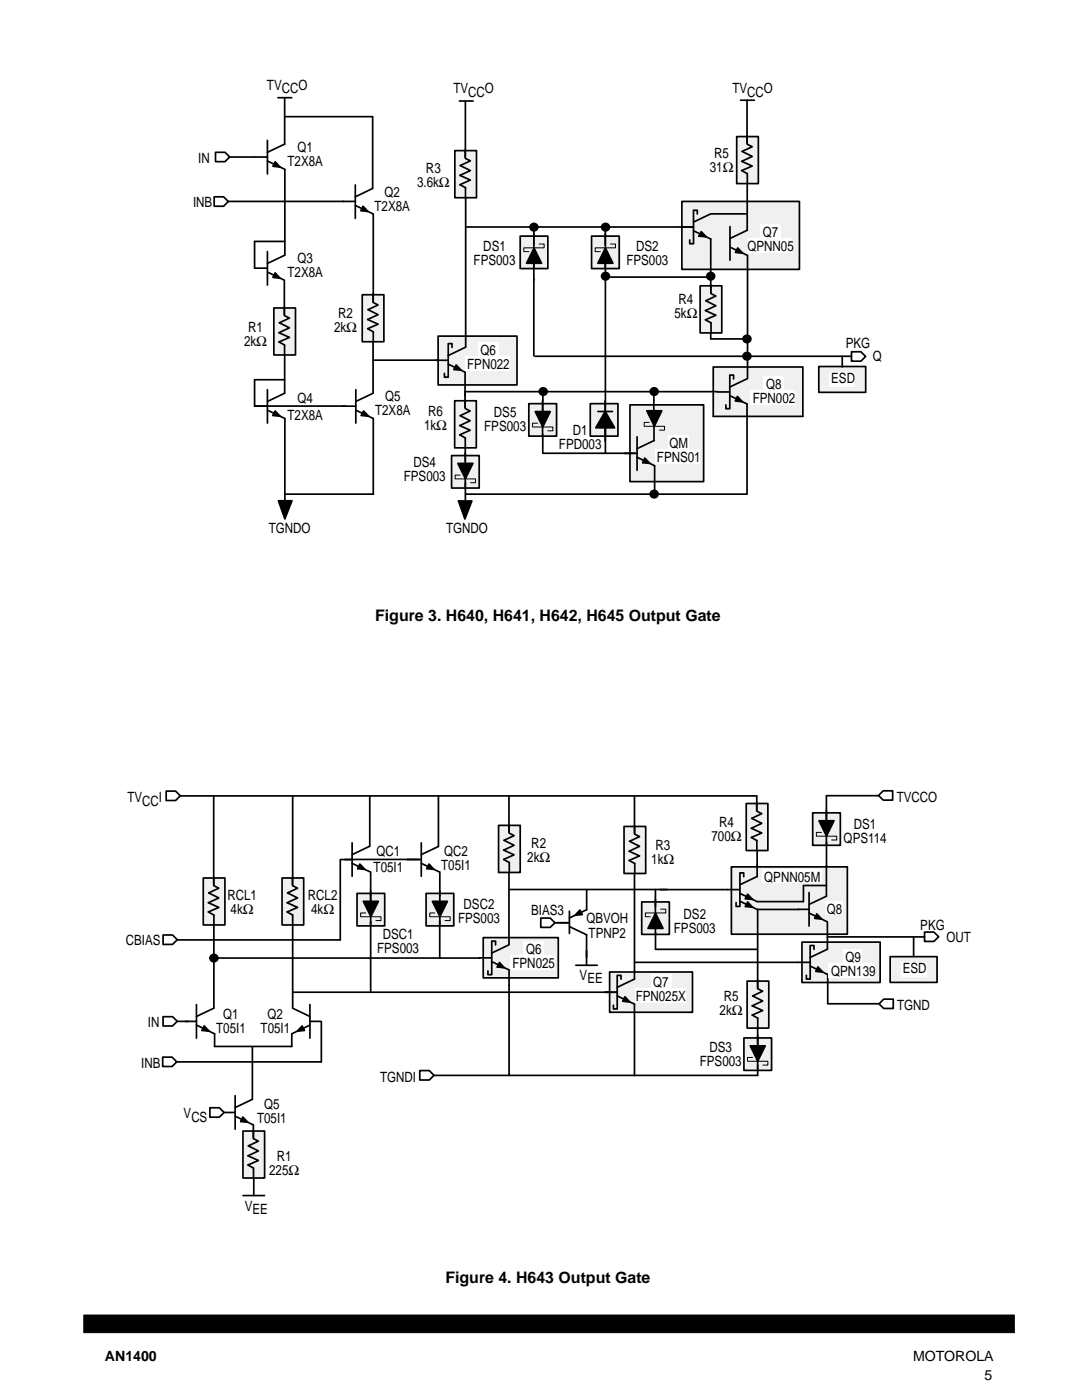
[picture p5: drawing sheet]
<svg xmlns="http://www.w3.org/2000/svg" width="216mm" height="279mm" viewBox="0 0 216 279" stroke-linecap="round" stroke-linejoin="round" font-family="sans-serif">
<path d="M16.7 262.4h185.7v3.6h-185.7z" fill-rule="evenodd" fill="#000" stroke="#000" stroke-width=".2"/>
<path d="M163.4 73.1h9.3v5.2h-9.3z" fill="#f0f0f0"/>
<path d="M163.4 73.1h9.3v5.2h-9.3z" fill="none" stroke="#000" stroke-width=".34"/>
<path d="M165.5 74.3h5.1v2.8h-5.1z" fill="#fff"/>
<path d="M145.9 173h23.2v13.4h-23.2z" fill="#f0f0f0"/>
<path d="M145.9 173h23.2v13.4h-23.2z" fill="none" stroke="#000" stroke-width=".34"/>
<path d="M152 173.5h12v2.7h-12z" fill="#fff"/>
<path d="M162.2 162.2h5.5v6.5h-5.5z" fill="#f0f0f0"/>
<path d="M162.2 162.2h5.5v6.5h-5.5zM164.9 161.7v2.3M164.9 166.1v2.5" fill="none" stroke="#000" stroke-width=".34"/>
<path d="M163.4 163.8h3l-1.5 3z" fill="#000" stroke="#000" stroke-width=".34"/>
<path d="M163.9 166.1h-1v.8h4.1v.7h-1.1" fill="none" stroke="#000" stroke-width=".2"/>
<path d="M148.4 207.1h5.6v6.5h-5.6z" fill="#f0f0f0"/>
<path d="M148.4 207.1h5.6v6.5h-5.6zM151.2 206.6v2.3M151.2 211v2.5" fill="none" stroke="#000" stroke-width=".34"/>
<path d="M149.7 208.7h3l-1.5 3.1z" fill="#000" stroke="#000" stroke-width=".34"/>
<path d="M150.2 211h-1v.8h4v.8h-1" fill="none" stroke="#000" stroke-width=".2"/>
<path d="M128 180h5.6v6.5h-5.6z" fill="#f0f0f0"/>
<path d="M128 180h5.6v6.5h-5.6zM130.8 179.4v2.8M130.8 183.8v2.5" fill="none" stroke="#000" stroke-width=".34"/>
<path d="M130.8 182.2l1.5 3.1h-3z" fill="#000" stroke="#000" stroke-width=".34"/>
<path d="M131.8 181.4h1v.8h-4v.8h1" fill="none" stroke="#000" stroke-width=".2"/>
<path d="M85 178.3h5.5v6.5h-5.5z" fill="#f0f0f0"/>
<path d="M85 178.3h5.5v6.5h-5.5zM87.8 177.7v2.4M87.8 182.1v2.5" fill="none" stroke="#000" stroke-width=".34"/>
<path d="M86.3 179.9h3l-1.5 3z" fill="#000" stroke="#000" stroke-width=".34"/>
<path d="M86.8 182.2h-1v.8h4v.7h-1" fill="none" stroke="#000" stroke-width=".2"/>
<path d="M71.2 178.3h5.6v6.5h-5.6z" fill="#f0f0f0"/>
<path d="M71.2 178.3h5.6v6.5h-5.6zM74 177.7v2.4M74 182.1v2.5" fill="none" stroke="#000" stroke-width=".34"/>
<path d="M72.5 179.9h3l-1.5 3z" fill="#000" stroke="#000" stroke-width=".34"/>
<path d="M73 182.2h-1v.8h4v.7h-1" fill="none" stroke="#000" stroke-width=".2"/>
<path d="M149.1 195.8h4.3v9.4h-4.3z" fill="#f0f0f0"/>
<path d="M149.1 195.8h4.3v9.4h-4.3zM151.2 195.8v1.5l1 .5-2 1 2 1-2.1 .9 2.1 1-2.1 .9 1.1 .6v2M151.2 195.6v1.5" fill="none" stroke="#000" stroke-width=".34"/>
<path d="M148.9 160.4h4.3v9.3h-4.3z" fill="#f0f0f0"/>
<path d="M148.9 160.4h4.3v9.3h-4.3zM151 160.4v1.5l1 .5-2 .9 2 1-2.1 1 2.1 .9-2.1 .9 1.1 .7M151 160.2v1.4M151 167.7v2.1" fill="none" stroke="#000" stroke-width=".34"/>
<path d="M124.5 164.9h4.3v9.4h-4.3z" fill="#f0f0f0"/>
<path d="M124.5 164.9h4.3v9.4h-4.3zM126.6 165v1.5l1 .5-2 .9 2 1-2.1 1 2.1 .9-2.1 .9 1.2 .6M126.6 164.7v1.5M126.7 172.3v2.1" fill="none" stroke="#000" stroke-width=".34"/>
<path d="M99.5 164.7h4.3v9.4h-4.3z" fill="#f0f0f0"/>
<path d="M99.5 164.7h4.3v9.4h-4.3zM101.6 164.8v1.5l1 .5-2 .9 2 1-2.1 1 2.1 .9-2.1 .9 1.1 .6M101.6 164.5v1.5M101.6 172.1v2.1" fill="none" stroke="#000" stroke-width=".34"/>
<path d="M48.5 225.7h4.3v9.4h-4.3z" fill="#f0f0f0"/>
<path d="M48.5 225.7h4.3v9.4h-4.3zM50.6 225.8v1.4l1 .5-2 1 2 1-2.1 1 2.1 .9-2.1 .9 1.1 .6v2.1M50.6 225.5v1.5" fill="none" stroke="#000" stroke-width=".34"/>
<path d="M56.3 175.2h4.3v9.4h-4.3z" fill="#f0f0f0"/>
<path d="M56.3 175.2h4.3v9.4h-4.3zM58.4 175v1.5M58.4 175.3v1.5l1 .5-2 .9 2 1-2.1 1 2.1 .9-2.1 .9 1.1 .6M58.4 182.6v2.1" fill="none" stroke="#000" stroke-width=".34"/>
<path d="M40.6 175.2h4.3v9.4h-4.3z" fill="#f0f0f0"/>
<path d="M40.6 175.2h4.3v9.4h-4.3zM42.6 175v1.5M42.7 175.3v1.5l1 .5-2.1 .9 2.1 1-2.1 1 2.1 .9-2.1 .9 1.1 .6M42.7 182.6v2.1" fill="none" stroke="#000" stroke-width=".34"/>
<path d="M160 188h15.6v8.1h-15.6z" fill="#f0f0f0"/>
<path d="M160 188h15.6v8.1h-15.6z" fill="none" stroke="#000" stroke-width=".34"/>
<path d="M121.6 194h16.6v8h-16.6z" fill="#f0f0f0"/>
<path d="M120.7 198h2.4M121.6 194h16.6v8h-16.6zM123.2 198.8l3.4 1.6M123.9 195.4v-.7h-.7v6.7h-.8v-.8M124.7 198.9l1 1.1-1.4-.2zM126.6 195.4l-3.4 1.6" fill="none" stroke="#000" stroke-width=".34"/>
<path d="M124.7 198.9l1 1.1-1.4-.2z" fill="#000"/>
<path d="M96.4 187.1h15v8.1h-15z" fill="#f0f0f0"/>
<path d="M84.1 168.2v6.7M84.1 172.3l3.6 1.7M85.6 172.4l1 1.1-1.4-.1zM87.5 168.9l-3.4 1.7M95.7 191.2h2.4M96.4 187.1h15v8.1h-15zM98.1 191.9l3.5 1.7M98.9 188.6v-.8h-.8v6.7h-.7v-.7M99.7 192.1l.9 1-1.4-.1zM101.6 188.6l-3.5 1.6M32.5 211h1.8l1 .9-1 .9h-1.8zM32.5 202.9h1.9l1 .9-1 1h-1.9z" fill="none" stroke="#000" stroke-width=".34"/>
<path d="M85.6 172.4l1 1.1-1.4-.1zM99.7 192.1l.9 1-1.4-.1z" fill="#000"/>
<path d="M136.1 40.2h23.4v13.6h-23.4z" fill="#f0f0f0"/>
<path d="M136.1 40.2h23.4v13.6h-23.4z" fill="none" stroke="#000" stroke-width=".34"/>
<path d="M125.7 80.8h14.7v15.3h-14.7z" fill="#f0f0f0"/>
<path d="M135.9 45.3h2.5M138.4 46.1l3.4 1.6M139.1 42.7v-.7h-.7v6.6h-.8v-.7M139.5 47.1l.4-.9 1 1.1-1.4-.2M141.8 42.7l-3.4 1.6M55.6 99.9l1.2 3.7 1.5-3.7h-2.7M91.5 100h2.7l-1.4 3.6zM125.7 80.8h14.7v15.3h-14.7z" fill="none" stroke="#000" stroke-width=".34"/>
<path d="M139.9 46.2l1 1.1-1.4-.2zM55.6 99.9h2.7l-1.5 3.7zM91.5 100h2.7l-1.4 3.6z" fill="#000"/>
<path d="M147 27.3h4.3v9.3h-4.3z" fill="#f0f0f0"/>
<path d="M147 27.3h4.3v9.3h-4.3zM149.1 27.3v1.5l1 .5-2 .9 2 1-2.1 1 2.1 .9-2.1 .9 1.1 .7M149.1 27.1v1.4M149.1 34.6v2.1" fill="none" stroke="#000" stroke-width=".34"/>
<path d="M139.7 57h4.3v9.4h-4.3z" fill="#f0f0f0"/>
<path d="M139.7 57h4.3v9.4h-4.3zM141.8 57.1v1.5l1 .5-2 .9 2 1-2 1 2 .9-2 .9 1.1 .6M141.8 56.9v1.4M141.9 64.4v2.1" fill="none" stroke="#000" stroke-width=".34"/>
<path d="M129.1 82h3l-1.5 3z" fill="#000" stroke="#000" stroke-width=".34"/>
<path d="M129.5 84.3h-1v.8h4.1v.7h-1" fill="none" stroke="#000" stroke-width=".2"/>
<path d="M117.8 80.6h5.5v6.4h-5.5z" fill="#f0f0f0"/>
<path d="M117.8 80.6h5.5v6.4h-5.5zM120.7 80v2.3M120.8 84.4v2.5" fill="none" stroke="#000" stroke-width=".34"/>
<path d="M105.5 80.6h5.6v6.4h-5.6z" fill="#f0f0f0"/>
<path d="M105.5 80.6h5.6v6.4h-5.6zM108.3 80v2.3M108.3 84.4v2.5" fill="none" stroke="#000" stroke-width=".34"/>
<path d="M106.8 82.1h3l-1.5 3.1z" fill="#000" stroke="#000" stroke-width=".34"/>
<path d="M107.3 84.5h-1v.7h4v.8h-1" fill="none" stroke="#000" stroke-width=".2"/>
<path d="M90.1 90.9h5.5v6.5h-5.5z" fill="#f0f0f0"/>
<path d="M90.1 90.9h5.5v6.5h-5.5zM92.8 90.4v2.3M92.8 94.8v2.5" fill="none" stroke="#000" stroke-width=".34"/>
<path d="M91.4 92.5h3l-1.5 3z" fill="#000" stroke="#000" stroke-width=".34"/>
<path d="M91.8 94.8h-1v.8h4.1v.7h-1" fill="none" stroke="#000" stroke-width=".2"/>
<path d="M118 47.1h5.6v6.5h-5.6z" fill="#f0f0f0"/>
<path d="M118 47.1h5.6v6.5h-5.6zM120.8 46.6v2.3M120.8 51v2.5" fill="none" stroke="#000" stroke-width=".34"/>
<path d="M120.8 49.5l1.5 3h-3z" fill="#000" stroke="#000" stroke-width=".34"/>
<path d="M121.8 48.7h1v.8h-4v.7h1" fill="none" stroke="#000" stroke-width=".2"/>
<path d="M103.8 47.1h5.5v6.5h-5.5z" fill="#f0f0f0"/>
<path d="M103.8 47.1h5.5v6.5h-5.5zM106.5 46.6v2.3M106.5 51v2.5" fill="none" stroke="#000" stroke-width=".34"/>
<path d="M106.6 49.5l1.5 3h-3z" fill="#000" stroke="#000" stroke-width=".34"/>
<path d="M107.6 48.7h1v.8h-4.1v.7h1" fill="none" stroke="#000" stroke-width=".2"/>
<path d="M90.8 30.1h4.3v9.4h-4.3z" fill="#f0f0f0"/>
<path d="M90.8 30.1h4.3v9.4h-4.3zM92.8 30.1v1.5l1.1 .5-2.1 .9 2.1 1-2.1 1 2.1 .9-2.1 1 1.1 .6v2M92.8 29.9v1.5" fill="none" stroke="#000" stroke-width=".34"/>
<path d="M90.7 80h4.3v9.4h-4.3z" fill="#f0f0f0"/>
<path d="M90.7 80h4.3v9.4h-4.3zM92.8 79.8v1.5M92.8 80v1.5l1 .5-2 1 2 1-2.1 .9 2.1 1-2.1 .9 1.1 .6M92.8 87.4v2" fill="none" stroke="#000" stroke-width=".34"/>
<path d="M72.3 58.8h4.3v9.4h-4.3z" fill="#f0f0f0"/>
<path d="M72.3 58.8h4.3v9.4h-4.3zM74.4 58.9v1.5l1 .5-2 .9 2 1-2 1 2 .9-2 .9 1.1 .6v2.1M74.5 58.6v1.5M92.8 78.2v1.5" fill="none" stroke="#000" stroke-width=".34"/>
<path d="M87.4 67.1h15.8v9.7h-15.8z" fill="#f0f0f0"/>
<path d="M87.4 67.1h15.8v9.7h-15.8z" fill="none" stroke="#000" stroke-width=".34"/>
<path d="M142.3 73.2h17.9v9.9h-17.9z" fill="#f0f0f0"/>
<g fill="none" stroke="#000" stroke-width=".34">
<path d="M55.5 19.5h2.7M56.8 19.6v9.2l-3.4 1.6M42.7 39.3h1.9l1 .9-1 1h-1.9zM43 30.4h1.9l.9 .9-.9 1h-1.9zM45.9 31.3h7.5M53.4 28v6.7M53.4 32.1l3.4 1.7M54.9 32.3l1 1-1.4-.1zM56.8 23.3h17.6M56.8 33.9v17l-3.4 1.7M70.9 36.9v6.7M74.3 37.6l-3.4 1.7"/>
<path d="M74.4 23.4v14.2M91.7 20.2h2.7M92.9 20.2v9.7M92.9 39.6v29.7M147.8 20h2.7M149.1 20v7.1M149.1 36.7v9.2l-3.4 1.7M45.6 40.2h25.3M50.8 53.5h2.6M53.4 50.2v6.7M53.4 54.3l3.3 1.6M54.9 54.5l1 1-1.4-.1z"/>
<path d="M56.8 48.2h-6v5.2M70.9 41l3.5 1.7M72.4 41.2l1 1-1.4-.1zM74.5 42.7v15.9M92.9 45.3h42.4M106.5 45.5v4.2M106.5 51.8v19.2M120.8 55.3h21M120.8 45.3v4.1M120.8 51.4v30.5M135.4 45.3h3M141.8 47.7v9.4"/>
<path d="M141.8 42.7h7.3M145.7 45.2v6.7M145.7 49.3l3.5 1.7M147.2 49.5l1 1-1.4-.1zM149.2 51v24.5M56.8 75.8h-6v5.2M74.4 71.9h12.9M74.4 68.3v10.2M92.8 78.2h50.4M106.8 71.1h63.1M108.3 78.2v3.9M130.5 78.2v4"/>
<path d="M141.8 66.5v1.1h7.4M168.1 71.1v2.1M51 81h17.9M56.8 98.6h17.7M56.8 83.5v16.5M74.5 83.5v15.1M92.8 89.3v2.7M92.9 96.3v3.7M92.9 98.6h56.2M108.3 86.7v3.7M108.3 90.5h18.5M119.3 82.1h2.9"/>
<path d="M120.8 85.4v2.6M120.8 84.1v6.4M130.5 84.3v3.6M130.6 93v5.6M142.3 83.1v-9.9h17.9v9.9M149.1 80.6v17.9"/>
<circle cx="106.5" cy="45.3" r=".23"/>
<circle cx="120.8" cy="55.6" r=".23"/>
<circle cx="120.8" cy="45.3" r=".23"/>
<circle cx="141.8" cy="55.5" r=".23"/>
<circle cx="108.3" cy="78.2" r=".23"/>
<circle cx="130.5" cy="78.2" r=".23"/>
<circle cx="149.1" cy="67.7" r=".23"/>
<circle cx="149.1" cy="71.1" r=".24"/>
<circle cx="130.5" cy="98.6" r=".23"/>
</g>
<path d="M120.8 82.1l1.8 3.3h-3.7z" fill="#000" stroke="#000" stroke-width=".34"/>
<path d="M54.9 32.3l1 1-1.4-.1zM54.9 54.5l1 1-1.4-.1zM72.4 41.2l1 1-1.4-.1zM147.2 49.5l1 1-1.4-.1z" fill="#000"/>
<path d="M54.6 61.5h4.4v9.3h-4.4z" fill="#f0f0f0"/>
<g fill="none" stroke="#000" stroke-width=".34">
<path d="M56.7 56v6.7M53.4 77.8v6.6M54.6 61.5h4.4v9.3h-4.4zM56.7 61.5v1.5l1.1 .5-2.1 .9 2.1 1-2.1 1 2.1 .9-2.1 .9 1.1 .7v2M56.8 70.9v7.6l-3.4 1.6M71 77.8v6.6M74.4 78.5l-3.4 1.6M87 71.9h2.4M90.2 69.3v-.7h-.8v6.7h-.7v-.8M91 72.8l1 1.1-1.4-.2zM92.9 69.3l-3.5 1.7M143.2 78.2h2.4"/>
<path d="M145.6 79l3.5 1.6M146.4 75.6v-.7h-.8v6.7h-.8v-.8M147.1 79.1l1 1.1-1.4-.2zM149.1 75.6l-3.5 1.6M169.9 70.2h1.9l.9 .9-.9 1h-1.9zM50.8 81.1h2.6M53.4 81.9l3.4 1.6M54.9 82l1 1.1-1.4-.2zM68.4 81.1h2.6M71 81.9l3.5 1.6M72.1 82.9l.4-.9 1 1.1-1.4-.2M124.6 90.5h2.5"/>
<path d="M127.1 87.2v6.7M127.1 91.3l3.5 1.6M128.7 91.4l1 1.1-1.5-.2zM130.6 87.9l-3.5 1.6M142.3 83.1h17.9M33.2 157.9h1.8l1 .9-1 1h-1.8zM35.8 158.8h115.2M42.6 158.9v16.1M58.4 158.9v16.1M73.8 158.9v10M87.5 158.8v10.1M101.6 158.9v5.6"/>
<path d="M126.6 158.9v5.8M151 158.9v1.3M175.2 158.8h-10.3v5.7M175.3 158.8l.9-1h1.9v1.9h-1.9zM67.9 171.6v16h-32.5M68 171.5h2.9M70.3 168.2v6.7M70.3 172.3l3.6 1.7M71 171.5h12.6M71.8 172.4l1 1.1-1.4-.1zM73.7 168.9l-3.4 1.7M74 174v6.4"/>
<path d="M81.2 171.5h2.9M87.8 174v4.8M101.6 177.5h46M101.6 174.2v14.3M117.1 177.5v4.1l-3.5 1.6M126.6 174.4v21M130.8 177.5v3.4M147.6 178.3l3.5 1.6h9.2M147.6 179.9l3.5 1.6M148.4 175v-.8h-.8v6.7h-.7v-.8M148.7 179.3l.5-.8 1 1-1.5-.1M160.3 176.7h4.6"/>
<path d="M160.3 176.8v3.1M164.9 168v10.9M32.5 186.6h1.9l1 .9-1 1h-1.9zM42.7 184.7v16.5M42.8 191.2h53M58.4 198h64.8M58.4 184.7v16.5l3.4 1.7M74 183.9v14.1M87.7 183.8v7.4M101.6 193.6v21M107.9 183.2h1.9l.9 1-.9 .9h-1.9zM110.7 184.2h2.9"/>
<path d="M113.6 181.8v4.5M113.6 184.9l3.5 1.7M114.9 192.6h4.3M116.2 182.5l-.5-.9-1 1.1 1.5-.2M117 186.6v6M126.6 192.1h32.6M130.8 186.1v3.4h20.3M148.7 180.9l.5-.9 1 1.1-1.5-.2M159.4 181.5h-8.2v14.1M165.1 187h19.4M165.1 184.1v5.3M165.2 194.5v5.8"/>
<path d="M176.3 199.4h1.9v1.9h-1.9l-.9-1zM182.3 187v3.7M184.5 186h1.9l.9 .9-.9 1h-1.9zM35.4 203.8h3.8M39.2 204.6l3.6 1.7v2.5h15.4v-2.5l3.6-1.7M39.2 200.5v6.7M40.7 204.7l1 1.1-1.4-.2zM42.6 201.2l-3.4 1.7M46.9 218.7v6.7M50.4 208.9v10.5l-3.5 1.6M60.7 205.6l-.4-.9-1 1.1 1.4-.2M61.8 203.8h2.2"/>
<path d="M61.8 200.5v6.7M64.1 203.9v8h-28.9M126.6 200.4v14.2M151.2 205.2v3.9M151.2 212.5v2.1h-64.6M165.2 200.3h10.1M41.9 221.1h1.9l.9 .9-.9 1h-1.9zM44.7 222h2.2M46.9 222.8l3.6 1.7M48.5 222.9l1 1.1-1.5-.2zM48.5 238.6h4.3M50.6 224.5v1.3"/>
<path d="M50.6 235.2v3.4"/>
<circle cx="42.6" cy="191.2" r=".18"/>
</g>
<path d="M91 72.8l1 1.1-1.4-.2zM54.9 82l1 1.1-1.4-.2zM72.5 82l1 1.1-1.4-.2zM128.7 91.4l1 1.1-1.5-.2zM147.1 79.1l1 1.1-1.4-.2zM71.8 172.4l1 1.1-1.4-.1zM149.2 178.5l1 1-1.5-.1zM115.7 181.6l.5 .9-1.5 .2zM149.2 180l1 1.1-1.5-.2zM40.7 204.7l1 1.1-1.4-.2zM60.3 204.7l.4 .9-1.4 .2zM48.5 222.9l1 1.1-1.5-.2z" fill="#000"/>
<g fill="#000" stroke="#000" stroke-width=".34">
<circle cx="106.5" cy="45.3" r=".76"/>
<circle cx="120.8" cy="45.3" r=".76"/>
<circle cx="120.8" cy="55.1" r=".76"/>
<circle cx="141.8" cy="55.1" r=".76"/>
<circle cx="108.4" cy="78.2" r=".76"/>
<circle cx="130.5" cy="78.2" r=".76"/>
<circle cx="149" cy="67.7" r=".76"/>
<circle cx="149" cy="71.1" r=".76"/>
<circle cx="130.5" cy="98.6" r=".76"/>
<circle cx="42.7" cy="191.2" r=".76"/>
</g>
<g fill="#fff">
<path d="M95.4 68.3h4v2.8h-4z"/>
<path d="M92.8 71.1h8.8v2.8h-8.8z"/>
</g>
<path d="M89.4 72.7l3.4 1.6M92.8 74.3v4.8" fill="none" stroke="#000" stroke-width=".34"/>
<g fill="#fff">
<path d="M133.3 87h4.1v2.8h-4.1z"/>
<path d="M130.7 89.8h8.9v2.8h-8.9z"/>
<path d="M152.3 75.1h4.1v2.8h-4.1z"/>
<path d="M149.7 77.9h8.9v2.8h-8.9z"/>
<path d="M151.6 44.8h4.1v2.8h-4.1z"/>
<path d="M149 47.6h8.9v2.9h-8.9z"/>
</g>
<path d="M83.8 213.7h1.9l.9 .9-.9 .9h-1.9z" fill="none" stroke="#000" stroke-width=".34"/>
<g fill="#fff">
<path d="M104.4 187.8h4v2.8h-4z"/>
<path d="M101.8 190.6h8.8v2.9h-8.8z"/>
<path d="M129.9 194.4h4.1v2.8h-4.1z"/>
<path d="M126.8 197.2h10v2.8h-10z"/>
<path d="M164.6 179.9h3.5v2.7h-3.5z"/>
<path d="M168.3 189.4h3.8v2.8h-3.8z"/>
<path d="M165.3 192.2h9.1v2.8h-9.1z"/>
</g>
<path d="M151.1 169.8v5.2l-3.5 1.6M161.4 178.1v6.7M164.9 178.9l-3.5 1.6M159.2 192.1h2.4M159.2 181.5h2.2M161.4 182.2l3.7 1.8M161.7 192.8l3.4 1.7M162.4 189.5v-.8h-.7v6.7h-.8v-.8M163 182.4l1 1-1.4-.1zM163.2 193l1 1-1.4-.1zM165.1 189.4l-3.4 1.7" fill="none" stroke="#000" stroke-width=".34"/>
<path d="M163 182.4l1 1-1.4-.1zM163.2 193l1 1-1.4-.1z" fill="#000"/>
<path d="M162.9 87.4h8.8v2.9h-8.8z" fill="#fff"/>
<path d="M177.6 190.9h9.4v5.2h-9.4z" fill="#f0f0f0"/>
<path d="M177.6 190.9h9.4v5.2h-9.4z" fill="none" stroke="#000" stroke-width=".34"/>
<path d="M179.8 192.1h5v2.8h-5z" fill="#fff"/>
<g font-size="3.2">
<text x="74.9" y="123.9">Figure 3. H640, H641, H642, H645 Output Gate</text>
<text x="88.9" y="256.1">Figure 4. H643 Output Gate</text>
</g>
<g font-size="2.8">
<text x="53.3" y="17.9">TVCCO</text>
<text x="90.5" y="18.6">TVCCO</text>
<text x="146.2" y="18.6">TVCCO</text>
<text x="39.6" y="32.5">IN</text>
<text x="57.4" y="33.2">T2X8A</text>
<text x="59.4" y="30.4">Q1</text>
<text x="85" y="34.6">R3</text>
<text x="141.6" y="34.4">31Ω</text>
<text x="142.5" y="31.6">R5</text>
<text x="38.5" y="41.3">INB</text>
<text x="76.7" y="39.2">Q2</text>
<text x="83.2" y="37.4">3.6kΩ</text>
<text x="74.7" y="42">T2X8A</text>
<text x="152.2" y="47.3">Q7</text>
<text x="59.4" y="52.6">Q3</text>
<text x="94.5" y="52.9">FPS003</text>
<text x="96.4" y="50.1">DS1</text>
<text x="125" y="52.9">FPS003</text>
<text x="126.9" y="50.1">DS2</text>
<text x="149.1" y="50.1">QPNN05</text>
<text x="57.4" y="55.4">T2X8A</text>
<text x="67.5" y="63.5">R2</text>
<text x="134.6" y="63.6">5kΩ</text>
<text x="135.4" y="60.8">R4</text>
<text x="48.7" y="69.1">2kΩ</text>
<text x="49.5" y="66.3">R1</text>
<text x="66.7" y="66.3">2kΩ</text>
<text x="95.9" y="70.8">Q6</text>
<text x="168.8" y="69.5">PKG</text>
<text x="93.2" y="73.6">FPN022</text>
<text x="152.9" y="77.6">Q8</text>
<text x="165.9" y="76.5">ESD</text>
<text x="174.1" y="72.1">Q</text>
<text x="57.4" y="83.7">T2X8A</text>
<text x="59.4" y="80.5">Q4</text>
<text x="74.8" y="82.9">T2X8A</text>
<text x="76.8" y="80.1">Q5</text>
<text x="85.4" y="83">R6</text>
<text x="98.6" y="83.3">DS5</text>
<text x="150.2" y="80.4">FPN002</text>
<text x="84.6" y="85.8">1kΩ</text>
<text x="96.6" y="86.1">FPS003</text>
<text x="111.5" y="89.7">FPD003</text>
<text x="114.3" y="86.9">D1</text>
<text x="133.6" y="89.5">QM</text>
<text x="82.5" y="93.3">DS4</text>
<text x="131.1" y="92.3">FPNS01</text>
<text x="80.6" y="96.1">FPS003</text>
<text x="53.6" y="106.4">TGNDO</text>
<text x="89" y="106.4">TGNDO</text>
<text x="25.4" y="160.1">TVCCI</text>
<text x="178.9" y="160.1">TVCCO</text>
<text x="142" y="167.8">700Ω</text>
<text x="143.5" y="165">R4</text>
<text x="170.4" y="165.4">DS1</text>
<text x="75.1" y="170.9">QC1</text>
<text x="88" y="173.7">T05I1</text>
<text x="88.6" y="170.9">QC2</text>
<text x="105.2" y="172">2kΩ</text>
<text x="106" y="169.2">R2</text>
<text x="130" y="172.4">1kΩ</text>
<text x="130.8" y="169.6">R3</text>
<text x="168.3" y="168.2">QPS114</text>
<text x="45.4" y="179.7">RCL1</text>
<text x="61.4" y="179.7">RCL2</text>
<text x="74.6" y="174.1">T05I1</text>
<text x="152.5" y="175.9">QPNN05M</text>
<text x="46" y="182.5">4kΩ</text>
<text x="62.1" y="182.5">4kΩ</text>
<text x="91.4" y="184.2">FPS003</text>
<text x="92.5" y="181.4">DSC2</text>
<text x="106" y="182.6">BIAS3</text>
<text x="117" y="184.3">QBVOH</text>
<text x="136.4" y="183.4">DS2</text>
<text x="165" y="182.4">Q8</text>
<text x="183.6" y="185.6">PKG</text>
<text x="25.1" y="188.7">CBIAS</text>
<text x="75.3" y="190.2">FPS003</text>
<text x="76.4" y="187.4">DSC1</text>
<text x="105" y="190.3">Q6</text>
<text x="117.5" y="187.1">TPNP2</text>
<text x="134.5" y="186.2">FPS003</text>
<text x="168.7" y="191.9">Q9</text>
<text x="188.9" y="188.1">OUT</text>
<text x="102.3" y="193.1">FPN025</text>
<text x="115.7" y="195.5">VEE</text>
<text x="130.3" y="196.9">Q7</text>
<text x="165.8" y="194.7">QPN139</text>
<text x="180.1" y="194.3">ESD</text>
<text x="44.5" y="203.4">Q1</text>
<text x="53.4" y="203.4">Q2</text>
<text x="126.8" y="199.7">FPN025X</text>
<text x="143.6" y="202.5">2kΩ</text>
<text x="144.4" y="199.7">R5</text>
<text x="179" y="201.5">TGND</text>
<text x="29.5" y="205">IN</text>
<text x="43.1" y="206.2">T05I1</text>
<text x="52" y="206.2">T05I1</text>
<text x="28.2" y="213.1">INB</text>
<text x="75.8" y="215.8">TGNDI</text>
<text x="139.6" y="212.8">FPS003</text>
<text x="141.6" y="210">DS3</text>
<text x="52.7" y="221.3">Q5</text>
<text x="36.6" y="223.2">VCS</text>
<text x="51.3" y="224.1">T05I1</text>
<text x="55.2" y="231.6">R1</text>
<text x="53.7" y="234.4">225Ω</text>
<text x="48.8" y="241.6">VEE</text>
<text x="20.9" y="271.6">AN1400</text>
<text x="182.2" y="271.6">MOTOROLA</text>
<text x="196.5" y="275.4">5</text>
</g>
</svg>
